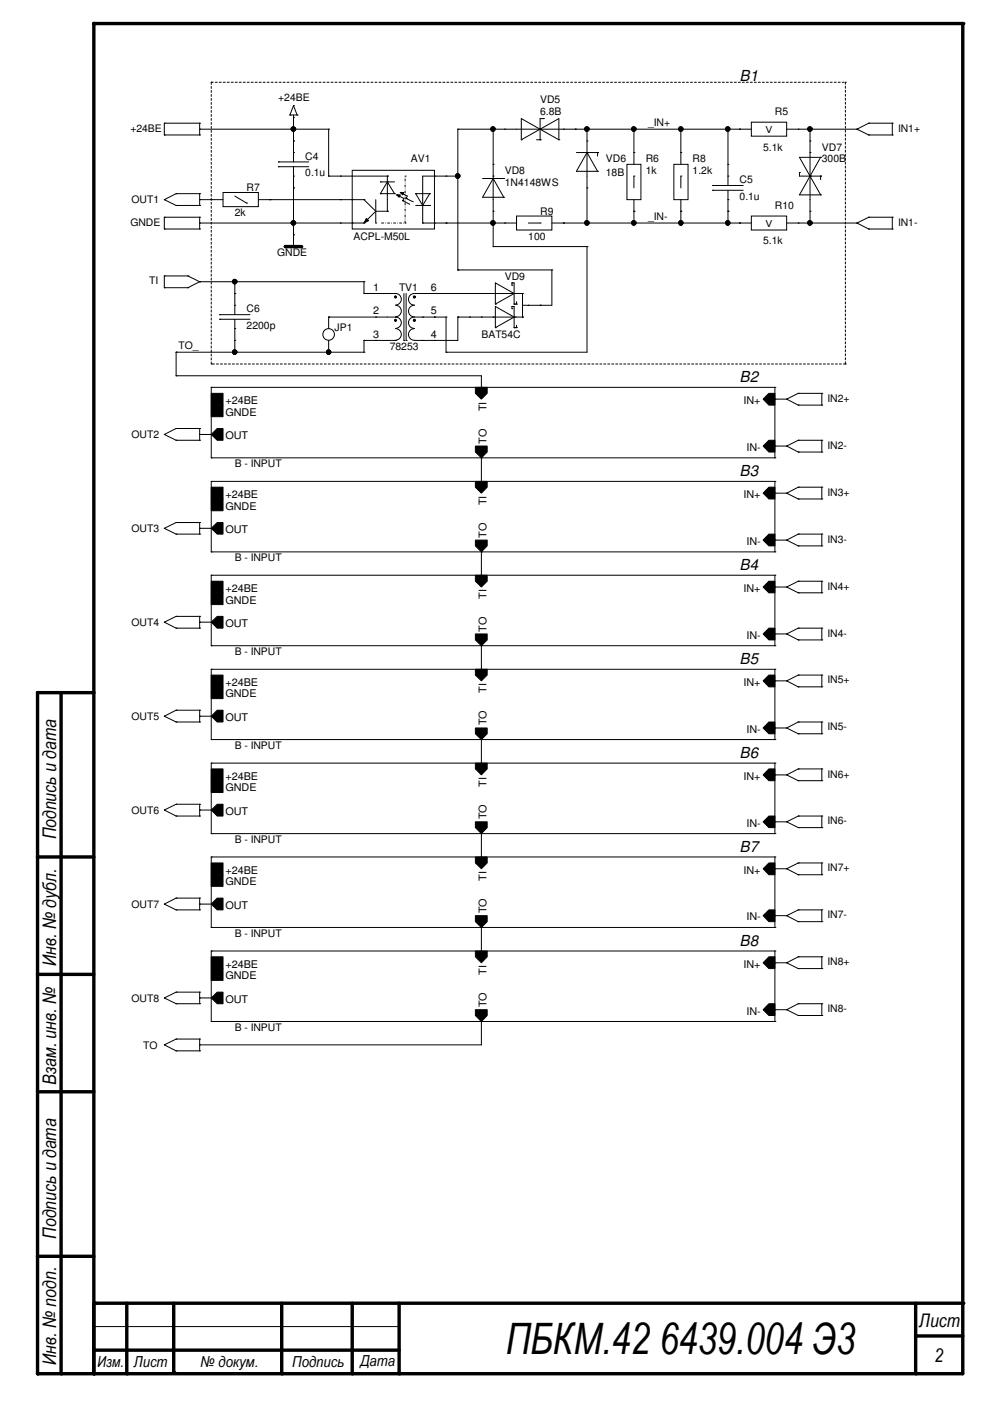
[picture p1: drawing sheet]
<svg xmlns="http://www.w3.org/2000/svg" width="210mm" height="297mm" viewBox="0 0 210 297" stroke-linecap="round" stroke-linejoin="round" font-family="sans-serif">
<path d="M44.8 17.4h134.4M44.8 17.4h.1M179.2 17.4h.1M179.2 17.4v59.8M44.8 77.2h.1M44.8 77.2v-59.8M179.2 77.2h.1M179.2 77.2h-134.4" fill="none" stroke="#000" stroke-width=".21" stroke-dasharray=".4 .4"/>
<g fill="none" stroke="#000" stroke-width=".72">
<path d="M60.5 52.3h3.5M13 146.9v144.4M19.9 146.9h-11.9v144.4h196.1v-286.3h-184.2v286.3M8 181.7h11.9M8 206.6h11.9M8 231.5h11.9M8 266.4h11.9M20.2 276.3h183.9M26.9 276.3v15M36.8 276.3v14.7M59.7 276.3v15M74.7 276.3v15"/>
<path d="M84.6 276.3v15M194.1 276.3v15M19.9 286.3h64.7M194.1 283.3h10"/>
</g>
<g fill="#000">
<circle cx="19.9" cy="5" r=".36"/>
<circle cx="204.1" cy="5" r=".36"/>
<circle cx="60.5" cy="52.3" r=".36"/>
<circle cx="8" cy="146.9" r=".36"/>
<circle cx="8" cy="181.7" r=".36"/>
<circle cx="8" cy="206.6" r=".36"/>
<circle cx="8" cy="231.5" r=".36"/>
<circle cx="8" cy="266.4" r=".36"/>
<circle cx="19.9" cy="276.3" r=".36"/>
<circle cx="20.2" cy="276.3" r=".36"/>
<circle cx="204.1" cy="276.3" r=".36"/>
<circle cx="8" cy="291.3" r=".36"/>
<circle cx="13" cy="291.3" r=".36"/>
<circle cx="19.9" cy="291.3" r=".36"/>
<circle cx="19.9" cy="286.3" r=".36"/>
<circle cx="26.9" cy="291.3" r=".36"/>
<circle cx="36.8" cy="291" r=".36"/>
<circle cx="59.7" cy="291.3" r=".36"/>
<circle cx="74.7" cy="291.3" r=".36"/>
<circle cx="84.6" cy="291.3" r=".36"/>
<circle cx="194.1" cy="291.3" r=".36"/>
<circle cx="194.1" cy="283.3" r=".36"/>
</g>
<g fill="none" stroke="#000" stroke-width=".21">
<path d="M34.8 28.6h.1M34.8 26.1h.1M34.8 26.1h7.5M34.8 28.6h7.5M34.8 26.1v2.5M42.3 27.4h.1M42.3 26.1h.1M42.3 28.6h.1M42.3 27.4h27.4M42.3 26.1v2.5M59 35.3h.1M59 34.3h.1"/>
<path d="M59 35.3h6.4M59 34.3h6.4M61.5 24.4h.1M61.5 24.4h1.5M62.2 39.8h.1M62.2 27.4h.1M62.2 29.9h.1M62.2 24.9h.1M62.2 22.4h.1M62.2 37.3h.1M62.2 32.3h.1M62.2 24.4v9.9"/>
<path d="M62.2 35.3v17M62.2 22.4l-.7 2M62.2 22.4l.8 2M63 24.4h.1M69.7 37.3h.1M69.7 27.4h.1M69.7 37.3h12.4M69.7 27.4v9.9M72.2 37.3h.1M74.7 36.1h17.4v12.5h-17.4zM80.6 38.6h.1M80.6 38.6h3.1"/>
<path d="M82.1 37.3h.1M82.1 38.6h.1M82.1 37.3v7.5M82.1 38.6l1.6 2.5M82.1 38.6l-1.5 2.5M92.1 37.3h.1M94.6 37.3h.1M97.1 27.4h.1M97.1 37.3h.1M97.1 37.3h-7.5v10M97.1 27.4h62.2M97.1 27.4v29.8"/>
<path d="M102.3 37.8h4.5M104.6 27.4h.1M104.6 37.8h.1M104.6 37.3h.1M104.6 34.8h.1M104.6 27.4v24.9M104.6 37.8l-2.3 4h4.5M104.6 37.8l2.2 4M106.8 37.8h.1M107 27.4h.1M110.5 29.6h.1M110.5 29.6l8-4.5v4.5"/>
<path d="M110.5 29.6v-4.5l8 4.5M113.7 29.6h.8M114.5 27.4h.1M114.5 29.6h.1M115.2 25.1h.1M115.2 25.1h-.7v4.5M118.5 29.6h.1M119.5 27.4h.1M122 27.4h.1M122.2 32.3h4.5M124.5 27.4h.1M124.5 32.3h.1"/>
<path d="M124.5 39.8h.1M124.5 29.9h.1M124.5 27.4v19.9M124.5 32.3l2.2 4M124.5 32.3l-2.3 4h4.5M126.7 36.3h.1M126.7 32.3h.1M126.7 32.3v.8M132.9 34.8h3v7.5h-3zM134.4 27.4h.1M134.4 37.3h.1M134.4 32.3h.1"/>
<path d="M134.4 27.4v7.4M134.4 37.3v2.5M142.9 34.8h3v7.5h-3zM144.4 27.4h.1M144.4 37.3h.1M144.4 32.3h.1M144.4 27.4v7.4M144.4 37.3v2.5M151.1 39.3h.1M151.1 39.3h6.5M154.3 27.4h.1M154.3 37.3h.1"/>
<path d="M154.3 34.8h.1M154.3 27.4v11.9M156.8 27.4h.1M159.3 25.9h7.5v3h-7.5zM166.8 27.4h14.9M169.2 27.4h.1M169.5 36.6h.1M169.5 36.6v.7h4.5M171.7 27.4h.1M171.7 37.3h.1M171.7 32.3h.1M171.7 29.9h.1"/>
<path d="M171.7 27.4v19.9M174 37.3h.1M174 33.4h.1M174 33.4h-4.5l4.5 7.9M174 33.4l-4.5 7.9h4.5M174 37.3v.8M181.7 27.4h.1M181.7 27.4l2.5 1.2M184.2 26.1h.1M184.2 28.6h.1M184.2 26.1l-2.5 1.3M184.2 26.1h5"/>
<path d="M184.2 28.6h5M189.2 26.1h.1M189.2 28.6h.1M189.2 26.1v2.5M34.8 42.3h.1M34.8 48.6h.1M34.8 46.1h.1M34.8 58.5h.1M34.8 46.1h7.5M34.8 48.6h7.5M34.8 42.3l2.5 1.3M34.8 46.1v2.5"/>
<path d="M34.8 58.5v2.5M34.8 58.5h5M37.3 41.1h.1M37.3 43.6h.1M37.3 41.1l-2.5 1.2M37.3 41.1h5M37.3 43.6h5M39.8 58.5h.1M39.8 58.5l2.5 1.2M42.3 42.3h.1M42.3 47.3h.1M42.3 59.7h.1"/>
<path d="M42.3 41.1h.1M42.3 43.6h.1M42.3 46.1h.1M42.3 48.6h.1M42.3 42.3h5M42.3 47.3h34.9M42.3 59.7h34.9M42.3 41.1v2.5M42.3 46.1v2.5M42.3 59.7l-2.5 1.3M44.8 42.3h.1M47.3 40.8h7.5v3h-7.5z"/>
<path d="M49.8 59.7h.1M49.8 59.7v7M49.8 41.6l2.5 1.5M52.3 43.1h.1M54.8 42.3h22.4M57.2 42.3h.1M62.2 47.3h.1M62.2 49.8h.1M72.2 47.3h.1M72.2 42.3h.1M74.7 47.3h.1M74.7 42.3h.1"/>
<path d="M77.2 59.7h.1M77.2 42.3h.1M77.2 47.3h.1M77.2 59.7v2.5M77.2 42.3l2.5 2.5M77.7 46.3l.4 .5-.9 .5zM79.7 47.3h.1M79.7 44.8l-2.5 2.5M79.7 44.8h2.4M79.7 42.3v5M80.6 41.1h.1M80.6 41.1h3.1"/>
<path d="M82.1 44.8h.1M83.7 41.1h.1M84.1 41.3h.8l-.3 .5zM84.1 41.3h.1M84.1 41.3l1.5 .8-.2 .4M84.9 40.8h.7l-.2 .5zM84.9 40.8h.1M84.9 40.8l1.5 .8-.3 .5M85.4 42.5h.1M85.4 42.5l1.5 .8M86.1 42.1h.1M86.1 42.1l1.5 .7"/>
<path d="M88.1 41.1h.1M88.1 41.1h3M88.1 43.6h3M88.1 41.1l1.5 2.5M89.6 47.3h.1M89.6 43.6h.1M89.6 47.3h19.9M91.1 41.1h.1M91.1 43.6h.1M91.1 41.1l-1.5 2.5M92.1 47.3h.1M94.6 47.3h.1"/>
<path d="M97.1 57.2h.1M97.1 57.2h19.9M104.6 47.3h.1M104.6 52.3h.1M104.6 44.8h.1M104.6 52.3h19.9M106.8 41.8h.1M107 47.3h.1M108.5 60h.1M108.5 60h.5v4.5M108.5 60v.5M109.5 45.8h7.5v3h-7.5z"/>
<path d="M112 47.3h2.5M114.5 47.3h.1M117 57.2h.1M117 47.3h42.3M117 57.2v7.5h-6.2M119.5 47.3h.1M124.5 47.3h.1M124.5 52.3h.1M124.5 52.3v22.4h-29.9M134.4 44.8h.1M134.4 47.3h.1M134.4 42.3v5"/>
<path d="M144.4 44.8h.1M144.4 42.3v5M151.1 40.3h.1M151.1 40.3h6.5M154.3 47.3h.1M154.3 44.8h.1M154.3 42.3h.1M154.3 40.3v7M156.8 47.3h.1M159.3 45.8h7.5v3h-7.5zM166.8 47.3h14.9M169.2 47.3h.1"/>
<path d="M171.7 47.3h.1M171.7 44.8h.1M174 41.3h.1M181.7 47.3h.1M181.7 47.3l2.5 1.3M184.2 46.1h.1M184.2 48.6h.1M184.2 46.1l-2.5 1.2M184.2 46.1h5M184.2 48.6h5M189.2 46.1h.1M189.2 48.6h.1"/>
<path d="M189.2 46.1v2.5M34.8 61h.1M34.8 61h5M37.3 74.7h.1M37.3 79.7h.1M37.3 74.7h39.9M37.3 74.7v5M37.3 79.7h64.8v2.4M39.8 61h.1M46.6 67.7h.1M46.6 66.7h.1M46.6 67.7h6.4"/>
<path d="M46.6 66.7h6.4M49.8 62.2h.1M49.8 74.7h.1M49.8 69.7h.1M49.8 64.7h.1M49.8 72.2h.1M49.8 67.7v7M69.7 74.7h.1M69.7 67.2h.1M69.7 67.2v2.5M69.7 72.2v2.5M69.7 67.2h14.2"/>
<path d="M77.2 62.2h.1M77.2 72.2h.1M77.2 74.7h.1M77.2 62.2h6.7M77.2 72.2v2.5M77.2 72.2h6.7M79.7 62.2h.1M79.7 67.2h.1M79.7 72.2h.1M83.7 62.8h.3v.3h-.3zM83.7 67.7h.3v.4h-.3zM83.9 64.7a1.23 1.23 0 0 1 1.2 1.3 1.23 1.23 0 0 1-1.2 1.2"/>
<path d="M83.9 62.2a1.23 1.23 0 0 1 1.2 1.3 1.23 1.23 0 0 1-1.2 1.2M83.9 62.2h.1M83.9 67.2a1.21 1.21 0 0 1 1.2 1.3 1.21 1.21 0 0 1-1.2 1.1M83.9 69.7a1.23 1.23 0 0 1 1.2 1.2 1.23 1.23 0 0 1-1.2 1.2M83.9 67.2h.1M83.9 72.2h.1M85.6 72.2h.1M85.6 62.2v10M86.1 72.2h.1M86.1 62.2v10M87.7 62.8h.3v.3h-.3zM87.7 67.7h.3v.4h-.3z"/>
<path d="M87.9 64.7a1.23 1.23 0 0 0-1.3 1.2 1.23 1.23 0 0 0 1.2 1.3M87.9 69.7a1.23 1.23 0 0 0-1.3 1.2 1.23 1.23 0 0 0 1.2 1.2M89.6 62.2h.1M89.6 67.2h.1M89.6 72.2h.1M92.1 72.2h.1M92.1 67.2h.1M92.1 62.2h.1M94.6 67.2h.1M94.6 74.7h.1M94.6 67.2h-6.7a1.21 1.21 0 0 0-1.3 1.2 1.21 1.21 0 0 0 1.2 1.2M94.6 67.2v7.5"/>
<path d="M97.1 67.2h.1M97.1 67.2v5h-9.2M97.1 67.2h13.7M99.6 62.2h.1M99.6 67.2h.1M102.1 67.2h.1M102.1 62.2h.1M104.6 67.2h.1M105 64.5h.1M105 69.5h.1M108.5 60.5h.1M108.5 65h.1"/>
<path d="M108.5 65.4h.1M108.5 65h.5v4.5M108.5 65v.4M109 62.2h.1M109 64.5h.1M109 69.5h.1M109 67.2h.1M109 62.2l-4 2.3M109 62.2l-4-2.2v4.5M109 67.2l-4-2.2v4.5M109 64.5h.5M109 69.5h.5"/>
<path d="M109 67.2l-4 2.3M109.5 62.2h.1M109.5 64.5h.1M109.5 69.5h.1M109.5 64v.5M109.5 69v.5M110.8 62.2h.1M110.8 67.2h.1M110.8 62.2h-22.9a1.23 1.23 0 0 0-1.3 1.2 1.23 1.23 0 0 0 1.2 1.3M110.8 62.2v5M112 64.7h.1M114.5 64.7h.1"/>
<path d="M34.8 92.1h.1M34.8 92.1l2.5 1.2M37.3 90.8h.1M37.3 93.3h.1M37.3 90.8l-2.5 1.3M37.3 90.8h5M37.3 93.3h5M42.3 92.1h.1M42.3 90.8h.1M42.3 93.3h.1M42.3 92.1h2.5M42.3 90.8v2.5"/>
<path d="M44.8 92.1l1.3-1.3h1.2v2.5h-1.2zM44.8 83.4h2.5v2.5h-2.5zM44.8 85.9h2.5v2.4h-2.5zM44.8 97.1h.1M44.8 82.1h.1M44.8 82.1v15M44.8 82.1h119.5M44.8 97.1h119.5M100.8 82.1h2.5v1.3l-1.2 1.2-1.3-1.2zM100.8 94.6h2.5v1.2l-1.2 1.3-1.3-1.3zM102.1 82.1h.1M102.1 97.1h.1"/>
<path d="M102.1 97.1v5M161.8 84.6l1.2-1.2h1.3v2.5h-1.3zM161.8 94.6l1.2-1.3h1.3v2.5h-1.3zM164.3 84.6h.1M164.3 94.6h.1M164.3 82.1h.1M164.3 97.1h.1M164.3 84.6h2.5M164.3 94.6h2.5M164.3 82.1v15M166.8 84.6h.1M166.8 94.6h.1"/>
<path d="M166.8 84.6l2.4 1.3M166.8 94.6l2.4 1.2M169.2 83.4h.1M169.2 85.9h.1M169.2 93.3h.1M169.2 95.8h.1M169.2 93.3h5M169.2 83.4l-2.4 1.2M169.2 83.4h5M169.2 85.9h5M169.2 93.3l-2.4 1.3M169.2 95.8h5"/>
<path d="M174.2 83.4h.1M174.2 85.9h.1M174.2 93.3h.1M174.2 95.8h.1M174.2 83.4v2.5M174.2 93.3v2.5M34.8 112h.1M34.8 112l2.5 1.2M37.3 110.8h.1M37.3 113.2h.1M37.3 110.8l-2.5 1.2M37.3 110.8h5"/>
<path d="M37.3 113.2h5M42.3 112h.1M42.3 110.8h.1M42.3 113.2h.1M42.3 112h2.5M42.3 110.8v2.4M44.8 112l1.3-1.2h1.2v2.4h-1.2zM44.8 103.3h2.5v2.5h-2.5zM44.8 105.8h2.5v2.5h-2.5zM44.8 117h.1M44.8 102.1h.1M44.8 102.1v14.9"/>
<path d="M44.8 102.1h119.5M44.8 117h119.5M100.8 102.1h2.5v1.2l-1.2 1.3-1.3-1.3zM100.8 114.5h2.5v1.2l-1.2 1.3-1.3-1.3zM102.1 117h.1M102.1 117v5M163 103.3h1.3v2.5h-1.3l-1.2-1.2zM163 113.2h1.3v2.5h-1.3l-1.2-1.2zM164.3 104.6h.1M164.3 114.5h.1M164.3 102.1h.1M164.3 117h.1"/>
<path d="M164.3 104.6h2.5M164.3 114.5h2.5M164.3 102.1v14.9M166.8 104.6h.1M166.8 114.5h.1M166.8 104.6l2.4 1.2M166.8 114.5l2.4 1.2M169.2 103.3h.1M169.2 105.8h.1M169.2 113.2h.1M169.2 115.7h.1M169.2 113.2h5"/>
<path d="M169.2 103.3l-2.4 1.3M169.2 103.3h5M169.2 105.8h5M169.2 113.2l-2.4 1.3M169.2 115.7h5M174.2 103.3h.1M174.2 105.8h.1M174.2 113.2h.1M174.2 115.7h.1M174.2 103.3v2.5M174.2 113.2v2.5M34.8 131.9h.1"/>
<path d="M34.8 131.9l2.5 1.3M37.3 130.7h.1M37.3 133.2h.1M37.3 130.7l-2.5 1.2M37.3 130.7h5M37.3 133.2h5M42.3 131.9h.1M42.3 130.7h.1M42.3 133.2h.1M42.3 131.9h2.5M42.3 130.7v2.5M44.8 131.9l1.3-1.2h1.2v2.5h-1.2z"/>
<path d="M44.8 123.2h2.5v2.5h-2.5zM44.8 125.7h2.5v2.5h-2.5zM44.8 136.9h.1M44.8 122h.1M44.8 122v14.9M44.8 122h119.5M44.8 136.9h119.5M100.8 122h2.5v1.2l-1.2 1.3-1.3-1.3zM100.8 134.4h2.5v1.3l-1.2 1.2-1.3-1.2zM102.1 136.9h.1M102.1 136.9v5M161.8 124.5l1.2-1.3h1.3v2.5h-1.3z"/>
<path d="M161.8 134.4l1.2-1.2h1.3v2.5h-1.3zM164.3 124.5h.1M164.3 134.4h.1M164.3 122h.1M164.3 136.9h.1M164.3 124.5h2.5M164.3 134.4h2.5M164.3 122v14.9M166.8 124.5h.1M166.8 134.4h.1M166.8 124.5l2.4 1.2M166.8 134.4l2.4 1.3"/>
<path d="M169.2 123.2h.1M169.2 125.7h.1M169.2 133.2h.1M169.2 135.7h.1M169.2 133.2h5M169.2 123.2l-2.4 1.3M169.2 123.2h5M169.2 125.7h5M169.2 133.2l-2.4 1.2M169.2 135.7h5M174.2 123.2h.1M174.2 125.7h.1"/>
<path d="M174.2 133.2h.1M174.2 135.7h.1M174.2 123.2v2.5M174.2 133.2v2.5M34.8 151.8h.1M34.8 151.8l2.5 1.3M37.3 150.6h.1M37.3 153.1h.1M37.3 150.6l-2.5 1.2M37.3 150.6h5M37.3 153.1h5M42.3 151.8h.1"/>
<path d="M42.3 150.6h.1M42.3 153.1h.1M42.3 151.8h2.5M42.3 150.6v2.5M44.8 151.8l1.3-1.2h1.2v2.5h-1.2zM44.8 143.1h2.5v2.5h-2.5zM44.8 145.6h2.5v2.5h-2.5zM44.8 156.8h.1M44.8 141.9h.1M44.8 141.9v14.9M44.8 141.9h119.5M44.8 156.8h119.5"/>
<path d="M100.8 141.9h2.5v1.2l-1.2 1.3-1.3-1.3zM100.8 154.3h2.5v1.3l-1.2 1.2-1.3-1.2zM102.1 156.8h.1M102.1 156.8v5M161.8 144.4l1.2-1.3h1.3v2.5h-1.3zM163 153.1h1.3v2.5h-1.3l-1.2-1.3zM164.3 144.4h.1M164.3 154.3h.1M164.3 141.9h.1M164.3 156.8h.1M164.3 144.4h2.5M164.3 154.3h2.5"/>
<path d="M164.3 141.9v14.9M166.8 144.4h.1M166.8 154.3h.1M166.8 144.4l2.4 1.2M166.8 154.3l2.4 1.3M169.2 143.1h.1M169.2 145.6h.1M169.2 153.1h.1M169.2 155.6h.1M169.2 153.1h5M169.2 143.1l-2.4 1.3M169.2 143.1h5"/>
<path d="M169.2 145.6h5M169.2 153.1l-2.4 1.2M169.2 155.6h5M174.2 143.1h.1M174.2 145.6h.1M174.2 153.1h.1M174.2 155.6h.1M174.2 143.1v2.5M174.2 153.1v2.5M34.8 171.7h.1M34.8 171.7l2.5 1.3M37.3 170.5h.1"/>
<path d="M37.3 173h.1M37.3 170.5l-2.5 1.2M37.3 170.5h5M37.3 173h5M42.3 171.7h.1M42.3 170.5h.1M42.3 173h.1M42.3 171.7h2.5M42.3 170.5v2.5M44.8 171.7l1.3-1.2h1.2v2.5h-1.2zM44.8 163h2.5v2.5h-2.5zM44.8 165.5h2.5v2.5h-2.5z"/>
<path d="M44.8 176.7h.1M44.8 161.8h.1M44.8 161.8v14.9M44.8 161.8h119.5M44.8 176.7h119.5M100.8 161.8h2.5v1.2l-1.2 1.3-1.3-1.3zM100.8 174.2h2.5v1.3l-1.2 1.2-1.3-1.2zM102.1 176.7h.1M102.1 176.7v5M161.8 174.2l1.2-1.2h1.3v2.5h-1.3zM163 163h1.3v2.5h-1.3l-1.2-1.2zM164.3 164.3h.1"/>
<path d="M164.3 174.2h.1M164.3 161.8h.1M164.3 176.7h.1M164.3 164.3h2.5M164.3 174.2h2.5M164.3 161.8v14.9M166.8 164.3h.1M166.8 174.2h.1M166.8 164.3l2.4 1.2M166.8 174.2l2.4 1.3M169.2 163h.1M169.2 165.5h.1"/>
<path d="M169.2 173h.1M169.2 175.5h.1M169.2 173h5M169.2 163l-2.4 1.3M169.2 163h5M169.2 165.5h5M169.2 173l-2.4 1.2M169.2 175.5h5M174.2 163h.1M174.2 165.5h.1M174.2 173h.1M174.2 175.5h.1"/>
<path d="M174.2 163v2.5M174.2 173v2.5M34.8 191.7h.1M34.8 191.7l2.5 1.2M37.3 190.4h.1M37.3 192.9h.1M37.3 190.4l-2.5 1.3M37.3 190.4h5M37.3 192.9h5M42.3 191.7h.1M42.3 190.4h.1M42.3 192.9h.1"/>
<path d="M42.3 191.7h2.5M42.3 190.4v2.5M44.8 191.7l1.3-1.3h1.2v2.5h-1.2zM44.8 183h2.5v2.5h-2.5zM44.8 185.5h2.5v2.4h-2.5zM44.8 196.6h.1M44.8 181.7h.1M44.8 181.7v14.9M44.8 181.7h119.5M44.8 196.6h119.5M100.8 181.7h2.5v1.3l-1.2 1.2-1.3-1.2zM100.8 194.1h2.5v1.3l-1.2 1.2-1.3-1.2z"/>
<path d="M102.1 196.6h.1M102.1 196.6v5M161.8 184.2l1.2-1.2h1.3v2.5h-1.3zM161.8 194.1l1.2-1.2h1.3v2.5h-1.3zM164.3 184.2h.1M164.3 194.1h.1M164.3 181.7h.1M164.3 196.6h.1M164.3 184.2h2.5M164.3 194.1h2.5M164.3 181.7v14.9M166.8 184.2h.1"/>
<path d="M166.8 194.1h.1M166.8 184.2l2.4 1.3M166.8 194.1l2.4 1.3M169.2 183h.1M169.2 185.5h.1M169.2 192.9h.1M169.2 195.4h.1M169.2 192.9h5M169.2 183l-2.4 1.2M169.2 183h5M169.2 185.5h5M169.2 192.9l-2.4 1.2"/>
<path d="M169.2 195.4h5M174.2 183h.1M174.2 185.5h.1M174.2 192.9h.1M174.2 195.4h.1M174.2 183v2.5M174.2 192.9v2.5M34.8 211.6h.1M34.8 211.6l2.5 1.2M37.3 210.4h.1M37.3 212.8h.1M37.3 210.4l-2.5 1.2"/>
<path d="M37.3 210.4h5M37.3 212.8h5M42.3 211.6h.1M42.3 210.4h.1M42.3 212.8h.1M42.3 211.6h2.5M42.3 210.4v2.4M44.8 211.6l1.3-1.2h1.2v2.4h-1.2zM44.8 202.9h2.5v2.5h-2.5zM44.8 205.4h2.5v2.5h-2.5zM44.8 216.6h.1M44.8 201.6h.1"/>
<path d="M44.8 201.6h119.5M44.8 216.6h119.5M44.8 201.6v15M100.8 201.6h2.5v1.3l-1.2 1.2-1.3-1.2zM100.8 214.1h2.5v1.2l-1.2 1.3-1.3-1.3zM102.1 216.6h.1M102.1 216.6v4.9h-59.8M163 202.9h1.3v2.5h-1.3l-1.2-1.3zM163 212.8h1.3v2.5h-1.3l-1.2-1.2zM164.3 204.1h.1M164.3 214.1h.1M164.3 201.6h.1"/>
<path d="M164.3 216.6h.1M164.3 204.1h2.5M164.3 214.1h2.5M164.3 201.6v15M166.8 204.1h.1M166.8 214.1h.1M166.8 204.1l2.4 1.3M166.8 214.1l2.4 1.2M169.2 202.9h.1M169.2 205.4h.1M169.2 212.8h.1M169.2 215.3h.1"/>
<path d="M169.2 212.8h5M169.2 202.9l-2.4 1.2M169.2 202.9h5M169.2 205.4h5M169.2 212.8l-2.4 1.3M169.2 215.3h5M174.2 202.9h.1M174.2 205.4h.1M174.2 212.8h.1M174.2 215.3h.1M174.2 202.9v2.5M174.2 212.8v2.5"/>
<path d="M34.8 221.5h.1M34.8 221.5l2.5 1.3M37.3 220.3h.1M37.3 222.8h.1M37.3 220.3l-2.5 1.2M37.3 220.3h5M37.3 222.8h5M42.3 221.5h.1M42.3 220.3h.1M42.3 222.8h.1M42.3 220.3v2.5M19.9 277h.1"/>
<path d="M19.9 276.6v.4M19.9 281.3h.1M19.9 281.3h64.7"/>
<circle cx="62.2" cy="27.4" r=".49"/>
<circle cx="97" cy="37.3" r=".49"/>
<circle cx="104.5" cy="27.4" r=".48"/>
<circle cx="124.4" cy="27.4" r=".49"/>
<circle cx="134.4" cy="27.4" r=".49"/>
<circle cx="144.3" cy="27.4" r=".48"/>
<circle cx="154.3" cy="27.4" r=".48"/>
<circle cx="171.7" cy="27.4" r=".49"/>
<circle cx="49.8" cy="59.7" r=".49"/>
<circle cx="62.2" cy="47.3" r=".49"/>
<circle cx="104.5" cy="47.3" r=".48"/>
<circle cx="124.4" cy="47.3" r=".49"/>
<circle cx="134.4" cy="47.3" r=".49"/>
<circle cx="144.3" cy="47.3" r=".48"/>
<circle cx="154.3" cy="47.3" r=".48"/>
<circle cx="171.7" cy="47.3" r=".49"/>
<circle cx="49.8" cy="74.6" r=".49"/>
<circle cx="69.7" cy="74.6" r=".48"/>
<circle cx="69.7" cy="70.9" r="1.23"/>
</g>
<g fill="#000">
<path d="M77.7 46.3l.4 .5-.9 .5z" fill-rule="evenodd"/>
<path d="M84.1 41.3h.8l-.3 .5z" fill-rule="evenodd"/>
<path d="M84.9 40.8h.7l-.2 .5z" fill-rule="evenodd"/>
<path d="M83.7 62.8h.3v.3h-.3z" fill-rule="evenodd"/>
<path d="M83.7 67.7h.3v.4h-.3z" fill-rule="evenodd"/>
<path d="M87.7 62.8h.3v.3h-.3z" fill-rule="evenodd"/>
<path d="M87.7 67.7h.3v.4h-.3z" fill-rule="evenodd"/>
<path d="M44.8 92.1l1.3-1.3h1.2v2.5h-1.2z" fill-rule="evenodd"/>
<path d="M44.8 83.4h2.5v2.5h-2.5z" fill-rule="evenodd"/>
<path d="M44.8 85.9h2.5v2.4h-2.5z" fill-rule="evenodd"/>
<path d="M100.8 82.1h2.5v1.3l-1.2 1.2-1.3-1.2z" fill-rule="evenodd"/>
<path d="M100.8 94.6h2.5v1.2l-1.2 1.3-1.3-1.3z" fill-rule="evenodd"/>
<path d="M161.8 84.6l1.2-1.2h1.3v2.5h-1.3z" fill-rule="evenodd"/>
<path d="M161.8 94.6l1.2-1.3h1.3v2.5h-1.3z" fill-rule="evenodd"/>
<path d="M44.8 112l1.3-1.2h1.2v2.4h-1.2z" fill-rule="evenodd"/>
<path d="M44.8 103.3h2.5v2.5h-2.5z" fill-rule="evenodd"/>
<path d="M44.8 105.8h2.5v2.5h-2.5z" fill-rule="evenodd"/>
<path d="M100.8 102.1h2.5v1.2l-1.2 1.3-1.3-1.3z" fill-rule="evenodd"/>
<path d="M100.8 114.5h2.5v1.2l-1.2 1.3-1.3-1.3z" fill-rule="evenodd"/>
<path d="M163 103.3h1.3v2.5h-1.3l-1.2-1.2z" fill-rule="evenodd"/>
<path d="M163 113.2h1.3v2.5h-1.3l-1.2-1.2z" fill-rule="evenodd"/>
<path d="M44.8 131.9l1.3-1.2h1.2v2.5h-1.2z" fill-rule="evenodd"/>
<path d="M44.8 123.2h2.5v2.5h-2.5z" fill-rule="evenodd"/>
<path d="M44.8 125.7h2.5v2.5h-2.5z" fill-rule="evenodd"/>
<path d="M100.8 122h2.5v1.2l-1.2 1.3-1.3-1.3z" fill-rule="evenodd"/>
<path d="M100.8 134.4h2.5v1.3l-1.2 1.2-1.3-1.2z" fill-rule="evenodd"/>
<path d="M161.8 124.5l1.2-1.3h1.3v2.5h-1.3z" fill-rule="evenodd"/>
<path d="M161.8 134.4l1.2-1.2h1.3v2.5h-1.3z" fill-rule="evenodd"/>
<path d="M44.8 151.8l1.3-1.2h1.2v2.5h-1.2z" fill-rule="evenodd"/>
<path d="M44.8 143.1h2.5v2.5h-2.5z" fill-rule="evenodd"/>
<path d="M44.8 145.6h2.5v2.5h-2.5z" fill-rule="evenodd"/>
<path d="M100.8 141.9h2.5v1.2l-1.2 1.3-1.3-1.3z" fill-rule="evenodd"/>
<path d="M100.8 154.3h2.5v1.3l-1.2 1.2-1.3-1.2z" fill-rule="evenodd"/>
<path d="M161.8 144.4l1.2-1.3h1.3v2.5h-1.3z" fill-rule="evenodd"/>
<path d="M163 153.1h1.3v2.5h-1.3l-1.2-1.3z" fill-rule="evenodd"/>
<path d="M44.8 171.7l1.3-1.2h1.2v2.5h-1.2z" fill-rule="evenodd"/>
<path d="M44.8 163h2.5v2.5h-2.5z" fill-rule="evenodd"/>
<path d="M44.8 165.5h2.5v2.5h-2.5z" fill-rule="evenodd"/>
<path d="M100.8 161.8h2.5v1.2l-1.2 1.3-1.3-1.3z" fill-rule="evenodd"/>
<path d="M100.8 174.2h2.5v1.3l-1.2 1.2-1.3-1.2z" fill-rule="evenodd"/>
<path d="M163 163h1.3v2.5h-1.3l-1.2-1.2z" fill-rule="evenodd"/>
<path d="M161.8 174.2l1.2-1.2h1.3v2.5h-1.3z" fill-rule="evenodd"/>
<path d="M44.8 191.7l1.3-1.3h1.2v2.5h-1.2z" fill-rule="evenodd"/>
<path d="M44.8 183h2.5v2.5h-2.5z" fill-rule="evenodd"/>
<path d="M44.8 185.5h2.5v2.4h-2.5z" fill-rule="evenodd"/>
<path d="M100.8 181.7h2.5v1.3l-1.2 1.2-1.3-1.2z" fill-rule="evenodd"/>
<path d="M100.8 194.1h2.5v1.3l-1.2 1.2-1.3-1.2z" fill-rule="evenodd"/>
<path d="M161.8 184.2l1.2-1.2h1.3v2.5h-1.3z" fill-rule="evenodd"/>
<path d="M161.8 194.1l1.2-1.2h1.3v2.5h-1.3z" fill-rule="evenodd"/>
<path d="M44.8 211.6l1.3-1.2h1.2v2.4h-1.2z" fill-rule="evenodd"/>
<path d="M44.8 202.9h2.5v2.5h-2.5z" fill-rule="evenodd"/>
<path d="M44.8 205.4h2.5v2.5h-2.5z" fill-rule="evenodd"/>
<path d="M100.8 201.6h2.5v1.3l-1.2 1.2-1.3-1.2z" fill-rule="evenodd"/>
<path d="M100.8 214.1h2.5v1.2l-1.2 1.3-1.3-1.3z" fill-rule="evenodd"/>
<path d="M163 202.9h1.3v2.5h-1.3l-1.2-1.3z" fill-rule="evenodd"/>
<path d="M163 212.8h1.3v2.5h-1.3l-1.2-1.2z" fill-rule="evenodd"/>
<circle cx="62.2" cy="27.4" r=".49"/>
<circle cx="97" cy="37.3" r=".49"/>
<circle cx="104.5" cy="27.4" r=".48"/>
<circle cx="124.4" cy="27.4" r=".49"/>
<circle cx="134.4" cy="27.4" r=".49"/>
<circle cx="144.3" cy="27.4" r=".48"/>
<circle cx="154.3" cy="27.4" r=".48"/>
<circle cx="171.7" cy="27.4" r=".49"/>
<circle cx="49.8" cy="59.7" r=".49"/>
<circle cx="62.2" cy="47.3" r=".49"/>
<circle cx="104.5" cy="47.3" r=".48"/>
<circle cx="124.4" cy="47.3" r=".49"/>
<circle cx="134.4" cy="47.3" r=".49"/>
<circle cx="144.3" cy="47.3" r=".48"/>
<circle cx="154.3" cy="47.3" r=".48"/>
<circle cx="171.7" cy="47.3" r=".49"/>
<circle cx="49.8" cy="74.6" r=".49"/>
<circle cx="69.7" cy="74.6" r=".48"/>
</g>
<path d="M85.9 37.3h.1M80.9 47.3h5M85.9 47.3h.1M85.9 47.3v-10" fill="none" stroke="#000" stroke-width=".21" stroke-dasharray=".4 .4 0 .4"/>
<text font-size="9.2" x="107.3" y="287">ПБКМ.42 6439.004 Э3</text>
<g font-size="4">
<text x="11.9" y="178" transform="rotate(-90 11.9 178)">Подпись и дата</text>
<text x="11.9" y="204.9" transform="rotate(-90 11.9 204.9)">Инв. № дубл.</text>
<text x="11.9" y="230" transform="rotate(-90 11.9 230)">Взам. инв. №</text>
<text x="11.9" y="262.6" transform="rotate(-90 11.9 262.6)">Подпись и дата</text>
<text x="194.9" y="281.3">Лист</text>
<text x="11.9" y="289.5" transform="rotate(-90 11.9 289.5)">Инв. № подп.</text>
<text x="198.1" y="288.8">2</text>
</g>
<g font-size="3.2">
<text x="156.8" y="17.1">B1</text>
<text x="156.8" y="81.1">B2</text>
<text x="156.8" y="101">B3</text>
<text x="156.8" y="120.9">B4</text>
<text x="156.8" y="140.8">B5</text>
<text x="156.8" y="160.7">B6</text>
<text x="156.8" y="180.6">B7</text>
<text x="156.8" y="200.6">B8</text>
<text x="20.7" y="289.8">Изм.</text>
<text x="28.4" y="289.8">Лист</text>
<text x="42.5" y="289.8">№ докум.</text>
<text x="62" y="289.8">Подпись</text>
<text x="76.4" y="289.6">Дата</text>
</g>
<g font-size="2.2">
<text x="59" y="21.5">+24BE</text>
<text x="114.5" y="21.9">VD5</text>
<text x="27.6" y="27.9">+24BE</text>
<text x="114.5" y="24.4">6.8B</text>
<text x="137.4" y="26.7">_IN+</text>
<text x="164.3" y="24.4">R5</text>
<text x="190.4" y="27.9">IN1+</text>
<text x="64.7" y="33.9">C4</text>
<text x="87.1" y="34.4">AV1</text>
<text x="128.4" y="34.4">VD6</text>
<text x="136.9" y="34.4">R6</text>
<text x="146.9" y="34.4">R8</text>
<text x="161.8" y="31.9">5.1k</text>
<text x="174.2" y="31.9">VD7</text>
<text x="174.2" y="34.4">300B</text>
<text x="52.3" y="40.6">R7</text>
<text x="64.7" y="37.4">0.1u</text>
<text x="107" y="36.9">VD8</text>
<text x="107" y="39.4">1N4148WS</text>
<text x="128.4" y="37.4">18B</text>
<text x="136.9" y="36.9">1k</text>
<text x="146.9" y="36.9">1.2k</text>
<text x="156.8" y="38.9">C5</text>
<text x="27.6" y="47.8">GNDE</text>
<text x="27.9" y="43.1">OUT1</text>
<text x="49.8" y="45.8">2k</text>
<text x="114.5" y="45.6">R9</text>
<text x="137.4" y="46.6">_IN-</text>
<text x="156.8" y="42.4">0.1u</text>
<text x="164.3" y="44.4">R10</text>
<text x="190.4" y="47.8">IN1-</text>
<text x="74.9" y="50.8">ACPL-M50L</text>
<text x="112" y="50.8">100</text>
<text x="161.8" y="51.8">5.1k</text>
<text x="58.8" y="54.3">GNDE</text>
<text x="107" y="59.3">VD9</text>
<text x="31.6" y="60.3">TI</text>
<text x="79.1" y="61.7">1</text>
<text x="84.6" y="61.8">TV1</text>
<text x="91.4" y="61.7">6</text>
<text x="52.3" y="66.3">C6</text>
<text x="52.3" y="69.7">2200p</text>
<text x="71" y="70.2">JP1</text>
<text x="79.1" y="66.7">2</text>
<text x="79.1" y="71.6">3</text>
<text x="91.4" y="71.6">4</text>
<text x="91.4" y="66.7">5</text>
<text x="102.1" y="71.7">BAT54C</text>
<text x="37.8" y="74">TO_</text>
<text x="82.6" y="74.2">78253</text>
<text x="47.8" y="85.6">+24BE</text>
<text x="47.8" y="88.1">GNDE</text>
<text x="103.1" y="87.2" transform="rotate(-90 103.1 87.2)">TI</text>
<text x="157.6" y="85.6">IN+</text>
<text x="175.5" y="85.2">IN2+</text>
<text x="27.9" y="92.9">OUT2</text>
<text x="47.8" y="93.1">OUT</text>
<text x="103.1" y="94.1" transform="rotate(-90 103.1 94.1)">TO</text>
<text x="158.2" y="95.6">IN-</text>
<text x="175.5" y="95.1">IN2-</text>
<text x="49.8" y="99.1">B - INPUT</text>
<text x="47.8" y="105.6">+24BE</text>
<text x="103.1" y="107.1" transform="rotate(-90 103.1 107.1)">TI</text>
<text x="157.6" y="105.6">IN+</text>
<text x="175.5" y="105.1">IN3+</text>
<text x="27.9" y="112.8">OUT3</text>
<text x="47.8" y="113">OUT</text>
<text x="47.8" y="108">GNDE</text>
<text x="49.8" y="119">B - INPUT</text>
<text x="103.1" y="114" transform="rotate(-90 103.1 114)">TO</text>
<text x="158.2" y="115.5">IN-</text>
<text x="175.5" y="115.1">IN3-</text>
<text x="47.8" y="125.5">+24BE</text>
<text x="157.6" y="125.5">IN+</text>
<text x="175.5" y="125">IN4+</text>
<text x="47.8" y="128">GNDE</text>
<text x="103.1" y="127" transform="rotate(-90 103.1 127)">TI</text>
<text x="27.9" y="132.7">OUT4</text>
<text x="47.8" y="132.9">OUT</text>
<text x="103.1" y="133.9" transform="rotate(-90 103.1 133.9)">TO</text>
<text x="158.2" y="135.4">IN-</text>
<text x="175.5" y="135">IN4-</text>
<text x="49.8" y="138.9">B - INPUT</text>
<text x="47.8" y="145.4">+24BE</text>
<text x="47.8" y="147.9">GNDE</text>
<text x="103.1" y="146.9" transform="rotate(-90 103.1 146.9)">TI</text>
<text x="157.6" y="145.4">IN+</text>
<text x="175.5" y="144.9">IN5+</text>
<text x="27.9" y="152.6">OUT5</text>
<text x="47.8" y="152.9">OUT</text>
<text x="103.1" y="153.8" transform="rotate(-90 103.1 153.8)">TO</text>
<text x="158.2" y="155.4">IN-</text>
<text x="175.5" y="154.9">IN5-</text>
<text x="49.8" y="158.8">B - INPUT</text>
<text x="47.8" y="165.3">+24BE</text>
<text x="47.8" y="167.8">GNDE</text>
<text x="103.1" y="166.8" transform="rotate(-90 103.1 166.8)">TI</text>
<text x="157.6" y="165.3">IN+</text>
<text x="175.5" y="164.8">IN6+</text>
<text x="27.9" y="172.6">OUT6</text>
<text x="47.8" y="172.8">OUT</text>
<text x="103.1" y="173.7" transform="rotate(-90 103.1 173.7)">TO</text>
<text x="49.8" y="178.8">B - INPUT</text>
<text x="158.2" y="175.3">IN-</text>
<text x="175.5" y="174.8">IN6-</text>
<text x="47.8" y="185.2">+24BE</text>
<text x="157.6" y="185.2">IN+</text>
<text x="175.5" y="184.7">IN7+</text>
<text x="47.8" y="187.7">GNDE</text>
<text x="103.1" y="186.7" transform="rotate(-90 103.1 186.7)">TI</text>
<text x="27.9" y="192.4">OUT7</text>
<text x="47.8" y="192.7">OUT</text>
<text x="103.1" y="193.6" transform="rotate(-90 103.1 193.6)">TO</text>
<text x="158.2" y="195.2">IN-</text>
<text x="175.5" y="194.7">IN7-</text>
<text x="49.8" y="198.7">B - INPUT</text>
<text x="47.8" y="205.1">+24BE</text>
<text x="47.8" y="207.6">GNDE</text>
<text x="103.1" y="206.7" transform="rotate(-90 103.1 206.7)">TI</text>
<text x="157.6" y="205.1">IN+</text>
<text x="175.5" y="204.6">IN8+</text>
<text x="27.9" y="212.4">OUT8</text>
<text x="47.8" y="212.6">OUT</text>
<text x="103.1" y="213.6" transform="rotate(-90 103.1 213.6)">TO</text>
<text x="158.2" y="215.1">IN-</text>
<text x="175.5" y="214.6">IN8-</text>
<text x="49.8" y="218.6">B - INPUT</text>
<text x="30.4" y="222.3">TO</text>
</g>
<g font-size="2">
<text x="162.3" y="28.2">V</text>
<text x="162.3" y="48.1">V</text>
</g>
</svg>
